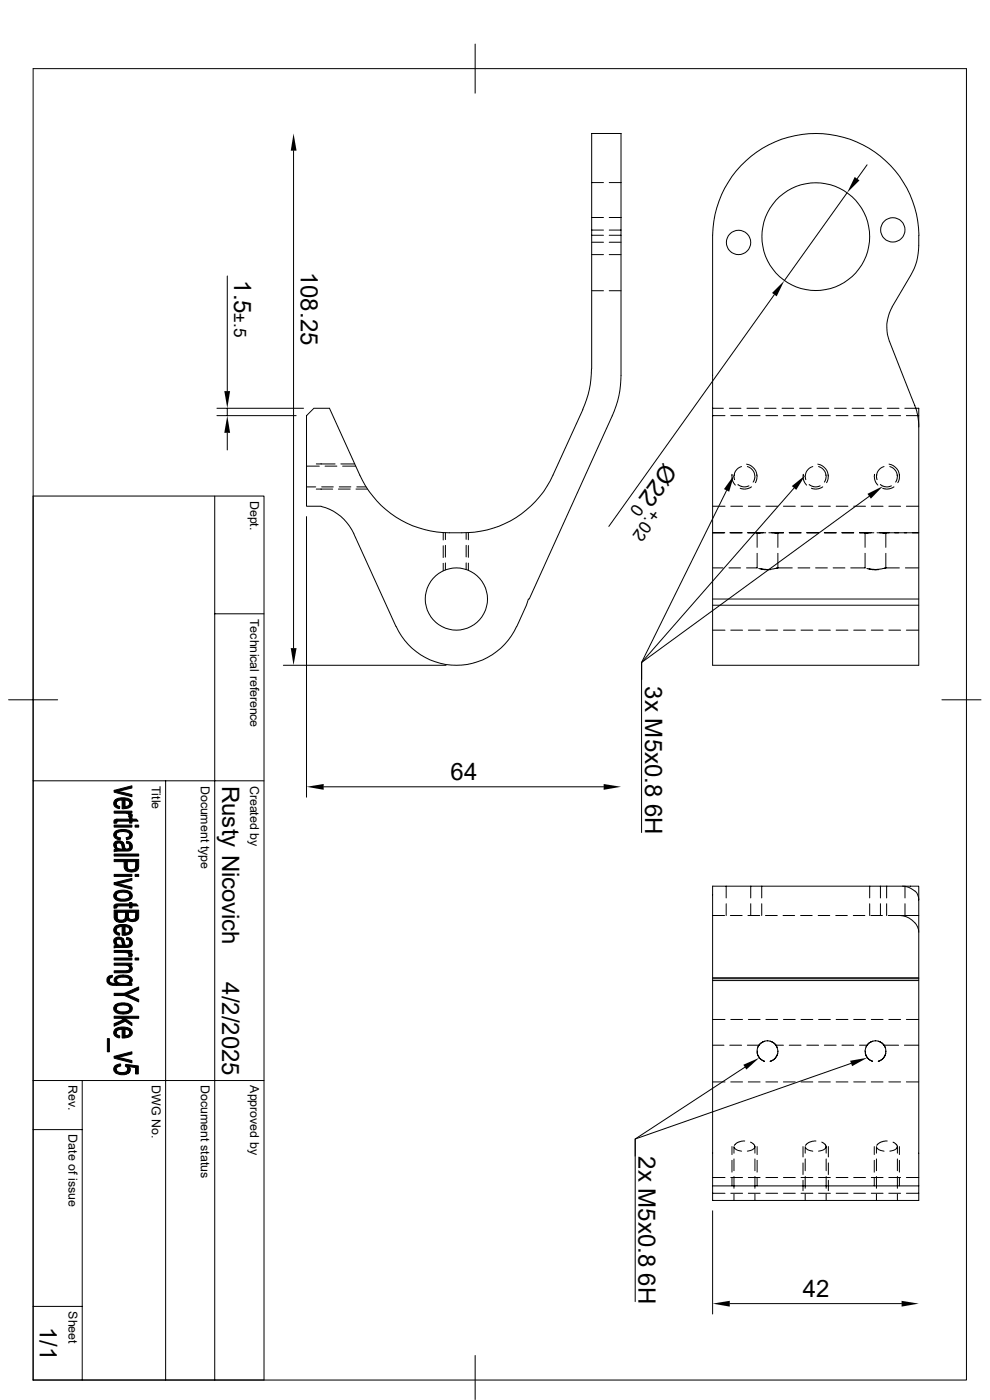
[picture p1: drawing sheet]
<svg xmlns="http://www.w3.org/2000/svg" width="210mm" height="297mm" viewBox="0 0 210 297" stroke-linecap="round" stroke-linejoin="round" font-family="sans-serif">
<g fill="none" stroke="#000" stroke-width=".21">
<path d="M7 14.6h198v278.2h-198zM100.8 9.4v10.4M62.3 32v105.5M125.5 38.7h2.5M129.2 38.7h2.5M183.9 35l-2.1 2.9M48.2 58.5v24.5M125.5 49.9v-21.6h6.2v21.6M125.5 49.9h2.5M125.5 51.4h2.5M125.5 46.1h2.5M125.5 54h2.5"/>
<path d="M125.5 48.8h2.5M125.5 49.9v28.4M129.2 49.9h2.5M129.2 51.4h2.5M129.2 46.1h2.5M129.2 54h2.5M129.2 48.8h2.5M131.7 49.9v29.7a20.5 20.5 0 0 1-1.8 8.6l-17.6 38.9h-.2a43.6 43.6 0 0 1-3.6 7.8 14 14 0 0 1-24.5-2l-8.9-19.7M179.7 40.9l-13.3 18.7M194.9 49.9a14.2 14.2 0 0 1-1.7 8.6l-3.9 6.6M194.9 49.9a21.9 21.9 0 0 0-21.8-21.6 21.9 21.9 0 0 0-21.9 21.6v91.2h43.7v-54.5h-3M125.5 78.3a20.5 20.5 0 0 1-1.9 8.6"/>
<path d="M125.5 61.7h2.5M129.2 61.7h2.5M164.3 62.5l-35.1 49.2M188.7 72.4l5.6 14.1 .3 1.4 .3 2.7M189.3 65.1a8.4 8.4 0 0 0-.6 7.3M46 88.2h16.8M46 86.6h18.4M48.2 86.6v1.6M48.2 91.8v3.7M65 98.9h2.7M67.1 98.4h4M69 98.9h2.5"/>
<path d="M72.3 98.4h2.9M72.7 98.9h2.7M123.7 86.9l-6.4 13.9a20.8 20.8 0 0 1-19.3 12.2 22.1 22.1 0 0 1-17.1-5.7l-.9-1a20.5 20.5 0 0 1-3.7-5.5l-6.4-14.2h-3.3l-1.6 1.6v19.2h3.1M151.2 88.2h2.6M151.2 86.6h2.3M154.7 86.6h2.5M155 88.2h2.5M157.3 99a2.32 2.32 0 0 0-1.6 2.4l.1 .4M158.4 98.5a2.62 2.62 0 0 1 2.1 3.2l-.3 .7M158.5 86.6h2.4M158.5 99a2.32 2.32 0 0 1 1.6 2.4l-.3 .9M158.7 88.2h2.5"/>
<path d="M162.2 86.6h2.4M162.5 88.2h2.5M165.9 86.6h2.5M166.2 88.2h2.5M169.6 86.6h2.5M169.9 88.2h2.5M172.4 99a2.32 2.32 0 0 0-1.5 2.4v.4M173.3 86.6h2.5M173.5 98.5a2.76 2.76 0 0 1 2.1 3.2l-.3 .7M173.7 88.2h2.4M173.7 99a2.32 2.32 0 0 1 1.5 2.4l-.3 .9M177 86.6h2.5"/>
<path d="M177.4 88.2h2.5M180.8 86.6h2.5M181.1 88.2h2.5M184.5 86.6h2.5M184.8 88.2h2.5M187.5 99a2.32 2.32 0 0 0-1.5 2.4l.1 .4M188.2 86.6h2.5M188.6 88.2h2.5M188.6 98.5a2.76 2.76 0 0 1 2.2 3.2l-.3 .7M188.8 99a2.32 2.32 0 0 1 1.5 2.4l-.3 .9M192.3 88.2h2.6M7 105.2h49v187.6h-49"/>
<path d="M45.6 105.2v187.6M65 103.3h2M65 109.6v59.5M67.1 103.8h3.5M68.1 107.4a10.2 10.2 0 0 1 7 5.8M68.2 103.3h2.5M71.8 103.8h2.5M72 103.3h2.4M75.5 103.8h2.4M75.7 103.3h1.9M94 113v1.6M94 115.8v2.5"/>
<path d="M94 119.5v1.6M94.5 113v1.5M94.5 115.7v2.5M94.5 119.4v1.5M98.9 113v1.4M98.9 115.7v2.5M98.9 119.4v1.4M99.4 113v1.5M99.4 115.7v2.5M99.4 119.5v1.5M151.2 113h2.6M151.2 107.4h2.6"/>
<path d="M154.1 104.1l-18 36.4v3.7v-3.7l48.3-35.2M154.8 113h2.7M155 107.4h2.5M155.3 100.6v1.1l.7 1.2M156.5 102.8l1.2 .5 1.2-.2M158.5 113h3.4M158.7 113h2.6M158.7 107.4h2.5M159.4 103.3l-1.2 .5-1.2-.2M160.6 113v3.1M160.6 117.4v3.1h-2.2M161 113h-.4h1.8"/>
<path d="M162.5 107.4h2.5M163.1 113h1.9h-1.3M164.3 113h1.9M165 113v3.1M165 117.4v3.1h3.1M166.2 107.4h2.5M167.4 113h2.5M168.4 103.5l-32.3 37v36.1M169.9 107.4h2.5M170.4 100.6v1.1l.7 1.2M171.2 113h2.5M171.7 102.8l1.1 .5 1.2-.2"/>
<path d="M173.7 107.4h2.4M174.5 103.3l-1.2 .5-1.2-.2M174.9 113h2.5M177.4 107.4h2.5M178.6 113h2.5M181.1 107.4h2.5M183.5 113v3.1M183.5 117.4v3.1h-3M183.9 113h-.4h1.9M184.2 113h-1.9h2.5M184.8 107.4h2.5M185.5 100.6v1.1l.3 .6 .4 .6"/>
<path d="M186.1 113h4.5M186.6 113h1.3h-.4M186.8 102.8l1.1 .5 1.2-.2M187.2 113h1.4M187.9 113v3.1M187.9 117.4v3.1h2.9M188.6 107.4h2.5M189.7 103.3l-1.3 .5-1.2-.2M189.8 113h5.1M192.3 107.4h2.6M45.6 130.2h10.4M151.2 128.4h43.7"/>
<path d="M151.2 133.7h2.6M151.2 120.5h2.2M151.2 127.1h43.7M154.6 120.5h2.5M155 133.7h2.5M158.7 133.7h2.5M161 120.6l1.1 .3h1.3M162.5 133.7h2.5M164.6 120.6l.4-.1-1.9 .3-1.7-.2M166.2 133.7h2.5M169.3 120.5h2.5M169.9 133.7h2.5"/>
<path d="M173 120.5h2.5M173.7 133.7h2.4M176.7 120.5h2.5M177.4 133.7h2.5M181.1 133.7h2.5M183.9 120.6l1.1 .3h1.4M184.8 133.7h2.5M187.6 120.6l.3-.1-1.9 .3-1.6-.2M188.6 133.7h2.5M192.1 120.5h2.8M192.3 133.7h2.6M1.8 148.5h10.4"/>
<path d="M60.1 141.1h34.5M199.8 148.5h8.3M7 165.7h49M35.1 165.7v127.1M68.7 166.9h59.4M151.2 194.2h2.5M154.1 188v2.5M154.1 191.7v2.5M154.9 194.2h2.5M158.7 194.2h2.5M159.3 188v2.5M159.3 191.7v2.5"/>
<path d="M161.6 188v2.5M161.6 191.7v2.5M162.4 194.2h2.5M166.1 194.2h2.5M169.8 194.2h2.5M173.6 194.2h2.4M177.3 194.2h2.4M181 194.2h2.5M184.5 188v2.5M184.5 191.7v2.5M184.7 194.2h2.5M186.8 188v2.5"/>
<path d="M186.8 191.7v2.5M188.1 188v2.5M188.1 191.7v2.5M188.4 194.2h6.5M191 194.2a4 4 0 0 1 3.9 3.6M191.5 188l1.3 .3 1.2 .7M192 188v2.5M192 191.7v2.5M194.1 189l.6 .8M194.7 189.9l.2 1M194.9 190.9v-2.9h-43.7v63.6M194.9 190.9v60.7"/>
<path d="M151.2 207.4h43.7M151.2 208h43.7M151.2 207.6h43.7M151.2 216.3h2.6M155 216.3h2.5M158.7 216.3h2.5M162.5 216.3h2.5M166.2 216.3h2.5M169.9 216.3h2.5M173.7 216.3h2.4M177.4 216.3h2.5M181.1 216.3h2.5"/>
<path d="M184.8 216.3h2.5M188.6 216.3h2.5M192.3 216.3h2.6M7 239.6h10.4M7 229.2h49M17.4 229.2v63.6M151.2 221.7h2.4M151.2 229.5h2.6M154.8 221.7h2.5M155 229.5h2.5M158 226.4l-23.3 15.2v3.7M158.7 229.5h2.5"/>
<path d="M160.6 223.4l.6 1.1 .9 .6M160.6 223h.1M160.8 222.1l.4-.6 .6-.4 1.3-.3 1 .4 .7 1M161 221.7a2.19 2.19 0 0 0 .7 3.3l.5 .1M162.2 220.9l-.7 .3-.5 .5h-2.5M162.5 229.5h2.5M163.4 220.9l.7 .3 .5 .5M164.6 221.7a2.19 2.19 0 0 1-.7 3.3l-.5 .1M164.6 221.7h1.6M165 223.4l-.6 1.2-1 .6M165 223h.1M166.2 229.5h2.5"/>
<path d="M167.4 221.7h2.5M169.9 229.5h2.5M171.2 221.7h2.5M173.7 229.5h2.4M174.9 221.7h2.5M177.4 229.5h2.5M178.6 221.7h2.5M180.6 225.6l-45.9 16v34.5M181.1 229.5h2.5M183.5 223h.1M183.6 223.4l.1 .6 .5 .7 .9 .4M183.7 222.1l.7-.9 .7-.3 .9-.1 1.1 .4 .7 1"/>
<path d="M183.9 221.7a2.19 2.19 0 0 0 .8 3.3l.4 .1M184.8 229.5h2.5M185.1 220.9l-.7 .3-.5 .5h-1.6M186.4 220.9l.6 .3 .5 .5h3.1M187.5 221.7a2.19 2.19 0 0 1-.7 3.3l-.4 .1M187.9 223.4l-.5 1.1-1.1 .7M187.9 223h.1M188.6 229.5h2.5M191.9 221.7h3M192.3 229.5h2.6M151.2 256.9v21.9M151.2 251.6h43.7"/>
<path d="M151.2 251.6v3.1h43.7v-3.1M151.2 253.2h2.6M151.2 249.8h2.6M155 253.2h2.5M155 249.8h2.5M155.3 243.2v1.7M155.3 246.2v2.5M155.3 249.9v1.7M155.7 243.2v1.4M155.7 245.9v2.5M155.7 249.6v2.5M155.7 253.3v1.4"/>
<path d="M155.7 243.4l.6 .5 1 .3M158 242.1l-1.4 .2-.8 .7M158.7 253.2h2.5M158.7 249.8h2.5M159.2 242.3l.7 .5 .2 .5a1.15 1.15 0 0 1-1.1 .8l-.5 .1M160.1 243.2v1.4M160.1 245.9v2.5M160.1 249.6v2.5M160.1 253.3v1.4M160.6 243.2v1.7M160.6 246.2v2.5M160.6 249.9v1.7"/>
<path d="M162.5 253.2h2.5M162.5 249.8h2.5M166.2 253.2h2.5M166.2 249.8h2.5M169.9 253.2h2.5M169.9 249.8h2.5M170.3 243.2v2.2M170.3 246.7v2.5M170.3 250.4v2.2M170.8 243.2v1.4M170.8 245.9v2.5M170.8 249.6v2.5"/>
<path d="M170.8 253.3v1.4M170.9 243.4l.5 .5 1 .3M173.1 242.1l-1.4 .2-.8 .7M173.7 253.2h2.4M173.7 249.8h2.4M174.3 242.3l.7 .5 .3 .5a1.15 1.15 0 0 1-1.2 .8l-.4 .1M175.3 243.2v1.4M175.3 245.9v2.5M175.3 249.6v2.5M175.3 253.3v1.4M175.7 243.2v2.2M175.7 246.7v2.5"/>
<path d="M175.7 250.4v2.2M177.4 253.2h2.5M177.4 249.8h2.5M181.1 253.2h2.5M181.1 249.8h2.5M184.8 253.2h2.5M184.8 249.8h2.5M185.5 243.2v1.7M185.5 246.2v2.5M185.5 249.9v1.7M185.9 243.2v1.4M185.9 245.9v2.5"/>
<path d="M185.9 249.6v2.5M185.9 253.3v1.4M186 243.4l.5 .5 1 .3M188.2 242.1l-1.4 .2-.8 .7M188.6 253.2h2.5M188.6 249.8h2.5M189.4 242.3l.8 .5 .2 .5a1.15 1.15 0 0 1-1.2 .8l-.4 .1M190.4 243.2v1.4M190.4 245.9v2.5M190.4 249.6v2.5M190.4 253.3v1.4M190.8 243.2v1.7"/>
<path d="M190.8 246.2v2.5M190.8 249.9v1.7M192.3 253.2h2.6M192.3 249.8h2.6M7 277.2h10.4M154.8 276.6h36.5M100.8 287.6v9.3"/>
<circle cx="156.7" cy="51.5" r="2.58"/>
<circle cx="173.1" cy="50.2" r="11.4"/>
<circle cx="189.4" cy="48.8" r="2.58"/>
<circle cx="96.8" cy="127.1" r="6.6"/>
</g>
<g fill="#000" stroke="#000" stroke-width=".21">
<path d="M24.6 179.3l.1 .9-.1-.1z" fill-rule="evenodd"/>
<path d="M24.3 174l.5-.2v.8l-.6 .1z" fill-rule="evenodd"/>
<path d="M24.4 169.7l.2-.1v1l.3 .3 .5 .2v.4a1.09 1.09 0 0 1-1.1-.6 1.09 1.09 0 0 1 .1-1.2z" fill-rule="evenodd"/>
<path d="M24.3 176.6l.3-.3v.9l.3 .3 .7 .3-.1 .4a1.11 1.11 0 0 1-1.1-.5 1.11 1.11 0 0 1-.1-1.1z" fill-rule="evenodd"/>
<path d="M24.4 178.6a1.52 1.52 0 0 1 1.8 .2l-.1 1.2a1.57 1.57 0 0 0-.8-1.2l-.6 .2-.1 1.1a.97 .97 0 0 1-.2-1.5z" fill-rule="evenodd"/>
<path d="M24.7 169.5a3.4 3.4 0 0 1 2.8 .1v.8l-.2-.5-.8-.2v1.8l-.6 .1v-1.9l-.9 .2-.4 .5z" fill-rule="evenodd"/>
<path d="M26.8 177.7l.5-.2 .2-.4 .1 .8-.7 .2z" fill-rule="evenodd"/>
<path d="M26.9 178.4l.7 .2-.1 .9a.6 .6 0 0 0-.7-.6z" fill-rule="evenodd"/>
<path d="M24.2 167.7l3.8 .9v.4l-3.8-.9z" fill-rule="evenodd"/>
<path d="M24.2 167.7l3.8-1v.5l-3 .7z" fill-rule="evenodd"/>
<path d="M24.2 172.1h3.8v.4h-.6v.5l-.1-.3-.6-.2h-2.5z" fill-rule="evenodd"/>
<path d="M24.2 175h3.8v.5h-3.8z" fill-rule="evenodd"/>
<path d="M26.5 169.7v1.4h.1l.8-.4 .1-1.1a.99 .99 0 0 1 .5 1.1 .99 .99 0 0 1-1 .7l-.5 .1z" fill-rule="evenodd"/>
<path d="M27.4 172.5a.55 .55 0 0 1 .6 .3 .55 .55 0 0 1-.1 .6l-.6-.1z" fill-rule="evenodd"/>
<path d="M24.6 176.3l.1-.1a2.82 2.82 0 0 1 3.2 .5l.1 .7-.4 .5-.1-.8a1.18 1.18 0 0 0-1.4-.7 1.21 1.21 0 0 0-1.5 .7z" fill-rule="evenodd"/>
<path d="M24.7 179.6l.4 .4 1 .1 .1-1.3 .2 .7a.56 .56 0 0 0 .5 .7 .56 .56 0 0 0 .6-.5l.1-1.1a1.06 1.06 0 0 1 .4 1.4 1.06 1.06 0 0 1-1.4 .6l-2.4 .1v-.4l.5-.1z" fill-rule="evenodd"/>
<path d="M24.8 173.8h2.7v-.4h.5v.4h.9l.4 .4h-1.3v.4h-.5v-.4h-2.6l-.1 .2z" fill-rule="evenodd"/>
<path d="M28.7 175h.7v.5h-.7z" fill-rule="evenodd"/>
<path d="M24.2 181.2h5.2v.4h-5.2z" fill-rule="evenodd"/>
<path d="M24.3 192l.5-.2v.8l-.6 .1z" fill-rule="evenodd"/>
<path d="M24.4 196.6l.2-.2 .1 1.1 .7 .5v.4a1.09 1.09 0 0 1-1.1-.6 1.09 1.09 0 0 1 .1-1.2z" fill-rule="evenodd"/>
<path d="M24.3 199.2a1.38 1.38 0 0 1 1.9 0l-.1 1.4-.1-.2a1.16 1.16 0 0 0-.8-1.1 .51 .51 0 0 0-.6 .5v.7l-.5-.6z" fill-rule="evenodd"/>
<path d="M24.8 193.5v.9a.92 .92 0 0 0 .8 .8 .92 .92 0 0 0 1-.6v-.2v1.1h-.1l-.8 .2-.9-.2z" fill-rule="evenodd"/>
<path d="M24.7 189.1a3.7 3.7 0 0 1 2.8 0v.9a1.35 1.35 0 0 0-1.8-.7l-.7 .2-.3 .3-.1 .2z" fill-rule="evenodd"/>
<path d="M24.6 196.4a3.4 3.4 0 0 1 2.9 .1v.8l-.2-.5-.8-.2v1.8h-.6v-1.8l-.9 .2-.4 .5z" fill-rule="evenodd"/>
<path d="M26.9 198.9l.7 .2-.1 .8a.6 .6 0 0 0-.7-.6z" fill-rule="evenodd"/>
<path d="M24.2 187.3l3.8 .9v.4l-3.8-.9z" fill-rule="evenodd"/>
<path d="M24.2 187.3l3.8-.9v.4l-3 .7z" fill-rule="evenodd"/>
<path d="M24.2 185.5h3.8v.4h-3.8z" fill-rule="evenodd"/>
<path d="M24.4 189.3l.2-.1v.8a1.67 1.67 0 0 0 2.2 .7l.5-.2 .2-.3v-1.1a1.07 1.07 0 0 1 .5 1.3 1.07 1.07 0 0 1-1.1 .7 2.41 2.41 0 0 1-2.7-.7l-.1-.6z" fill-rule="evenodd"/>
<path d="M26.5 196.6v1.4l.9-.4 .1-1.1a.99 .99 0 0 1 .5 1.1 .99 .99 0 0 1-1 .7l-.5 .1z" fill-rule="evenodd"/>
<path d="M26.9 182.8v.9a.95 .95 0 0 0 .9 .8 .95 .95 0 0 0 1-.6v-.2v1.1a2.16 2.16 0 0 1-1.9-.1z" fill-rule="evenodd"/>
<path d="M27.2 193.5v.8a.78 .78 0 0 0 .8 .8 .78 .78 0 0 0 .8-.9v1.2l-.7 .1-.7-.1-.3-.2z" fill-rule="evenodd"/>
<path d="M24.8 191.8h2.7v-.3h.5v.3h.9l.4 .4h-1.3v.4h-.5v-.4h-2.5l-.2 .2z" fill-rule="evenodd"/>
<path d="M24.2 182.3h5.2v1.9l-.6 .6v-2h-1.9v1.9l-.3-.1-.3-.6v-1.2h-2.1z" fill-rule="evenodd"/>
<path d="M24.2 193.1h5.2v1.7l-.2 .3-.4 .3v-1.9h-1.6l-.1 1.7-.1-.2-.4 .5v-2h-1.8v2l-.4-.3-.2-.5z" fill-rule="evenodd"/>
<path d="M28.7 185.5h.7v.4h-.7z" fill-rule="evenodd"/>
<path d="M23.2 207.1l.7-.2-.1 .4a.52 .52 0 0 0-.6 .6z" fill-rule="evenodd"/>
<path d="M24.6 199.8l.1 .8-.1-.1z" fill-rule="evenodd"/>
<path d="M22.9 207.3l.3-.2v.8a1.08 1.08 0 0 0 1.5 .7v.4a1.72 1.72 0 0 1-2-.8v-.7z" fill-rule="evenodd"/>
<path d="M24.4 218.4l.2-.2v1l.3 .3 .5 .3v.4a1.09 1.09 0 0 1-1.1-.6 1.09 1.09 0 0 1 .1-1.2z" fill-rule="evenodd"/>
<path d="M24.6 213.1a3.2 3.2 0 0 1 2.9 0v.9a1.18 1.18 0 0 0-1.6-.8l-.9 .2-.4 .6z" fill-rule="evenodd"/>
<path d="M24.7 218.1a3.4 3.4 0 0 1 2.8 .1v.9l-.2-.5-.8-.2v1.8h-.6v-1.8l-.8 .1-.4 .3-.1 .3z" fill-rule="evenodd"/>
<path d="M27.4 204.7l.2 .1-.1 .6z" fill-rule="evenodd"/>
<path d="M27.5 208l.1 .7z" fill-rule="evenodd"/>
<path d="M24.2 201.6h3.8v.4h-.6v.5l-.2-.3-.4-.1h-2.6z" fill-rule="evenodd"/>
<path d="M24.2 204.3h3.8v.4h-.6v.4l-.1-.2-.6-.1h-2.5z" fill-rule="evenodd"/>
<path d="M24.7 208a1.78 1.78 0 0 0 2.4 .5l.4-.4v.6h.5v.3h-3.3z" fill-rule="evenodd"/>
<path d="M24.2 203.2h3.8v.5h-3.8z" fill-rule="evenodd"/>
<path d="M24.2 217.2l1.9-.8 .4-.4 1.5 1v.6l-1.4-.9-2.4 1z" fill-rule="evenodd"/>
<path d="M24.7 200.1l.5 .4 .9 .1 .1-1.4 .2 .8a.55 .55 0 0 0 .6 .6 .55 .55 0 0 0 .5-.6l.1-.9a1.08 1.08 0 0 1 .4 1.3 1.08 1.08 0 0 1-1.3 .6l-2.5 .1v-.4l.5-.1z" fill-rule="evenodd"/>
<path d="M27.4 202l.3 .1a.46 .46 0 0 1 .4 .4 .46 .46 0 0 1-.2 .5l-.6-.1z" fill-rule="evenodd"/>
<path d="M24.2 206h2.5a.7 .7 0 0 0 .8-.6l.1-.6a.87 .87 0 0 1 .4 1.1 .87 .87 0 0 1-1.1 .5h-2.7z" fill-rule="evenodd"/>
<path d="M24.5 207.3a2.84 2.84 0 0 1 3.5 .3v.6l-.4 .5-.1-.7a1.28 1.28 0 0 0-1.7-.7l-.5 .1-.5 .3-.1 1.3v-.4a.79 .79 0 0 1-.2-1.3z" fill-rule="evenodd"/>
<path d="M24.4 213.2l.2-.1v.9a1.67 1.67 0 0 0 2.2 .6l.5-.2 .2-.3v-1a1.02 1.02 0 0 1 .5 1.2 1.02 1.02 0 0 1-1 .7l-.1 .1a2.27 2.27 0 0 1-2.8-1v-.4z" fill-rule="evenodd"/>
<path d="M26.5 218.4v1.4h.1l.8-.4 .1-1.2a1.02 1.02 0 0 1 .5 1.2 1.02 1.02 0 0 1-1.1 .7l-.4 .1z" fill-rule="evenodd"/>
<path d="M26.4 210.7l3-1.3v.6l-2.4 1z" fill-rule="evenodd"/>
<path d="M24.2 210.7h2.2l3 1.3v.6l-3-1.4h-2.2z" fill-rule="evenodd"/>
<path d="M28.7 203.2h.7v.5h-.7z" fill-rule="evenodd"/>
<path d="M24.2 215.6h5.2v.4h-2.9l-.4 .4-.4-.4h-1.5z" fill-rule="evenodd"/>
<path d="M22.8 220.3h.4v2.8h-.4z" fill-rule="evenodd"/>
<path d="M24.3 226.2l.5-.3 .8-.2v.4l-.5 .2-.4 .3-.1 1.1a.98 .98 0 0 1-.3-1.5z" fill-rule="evenodd"/>
<path d="M24.6 226.8a1.49 1.49 0 0 0 2.4 .3l.1-.3 .1 .9a2.7 2.7 0 0 1-2.6 0z" fill-rule="evenodd"/>
<path d="M27.3 226.3a.88 .88 0 0 1 0 1.3z" fill-rule="evenodd"/>
<path d="M24.2 224.1l3.8 .9v.5l-3.8-1z" fill-rule="evenodd"/>
<path d="M24.2 224.1l3.8-1v.5l-3 .7z" fill-rule="evenodd"/>
<path d="M26.7 225.8l2.6 .3v1.7h-.6v-1.3l-1.4-.2v1.3l-.1 .1-.1-1.1-.5-.4z" fill-rule="evenodd"/>
</g>
<g fill="#000">
<path d="M62.3 28.3l.6 3.7h-1.2zM181.3 37.5l1 .8-2.6 2.6zM163.8 62.1l2.6-2.5-1.6 3.3zM48.2 88.2l.6 3.6h-1.2zM47.6 83h1.2l-.6 3.6zM155.7 100.8l-1 3.5-1.1-.5zM168 103.1l2.9-2.3-2 3.1zM184 104.8l3.3-1.7-2.6 2.7zM61.7 137.5h1.2l-.6 3.6zM65 166.9l3.7-.6v1.3zM128.1 166.3l3.6 .6-3.6 .7zM157.7 225.9l3.4-1.5-2.8 2.5z"/>
<path d="M180.3 225l3.7-.6-3.2 1.8zM151.2 276.6l3.6-.6v1.2zM191.3 276l3.6 .6-3.6 .6z"/>
</g>
<g font-size="5.1">
<text x="49.7" y="59.4" transform="rotate(90 49.7 59.4)">1.5</text>
<text x="63.8" y="57.6" transform="rotate(90 63.8 57.6)">108.25</text>
<text x="140.9" y="98" transform="rotate(126 140.9 98)">Ø22</text>
<text x="136.9" y="145.6" transform="rotate(90 136.9 145.6)">3x M5x0.8 6H</text>
<text x="47.1" y="166.7" transform="rotate(90 47.1 166.7)">Rusty Nicovich</text>
<text x="95.6" y="165.4">64</text>
<text x="47.1" y="208.4" transform="rotate(90 47.1 208.4)">4/2/2025</text>
<text x="135.5" y="245.3" transform="rotate(90 135.5 245.3)">2x M5x0.8 6H</text>
<text x="170.3" y="275.1">42</text>
<text x="8.4" y="281.4" transform="rotate(90 8.4 281.4)">1/1</text>
</g>
<g font-size="3.6">
<text x="49.7" y="66.5" transform="rotate(90 49.7 66.5)">±.5</text>
<text x="134.7" y="106.7" transform="rotate(125 134.7 106.7)">0</text>
<text x="138.3" y="107.8" transform="rotate(125 138.3 107.8)">+.02</text>
</g>
<g font-size="2.6">
<text x="53.1" y="106.3" transform="rotate(90 53.1 106.3)">Dept.</text>
<text x="53.1" y="131.3" transform="rotate(90 53.1 131.3)">Technical reference</text>
<text x="32.2" y="166.7" transform="rotate(90 32.2 166.7)">Title</text>
<text x="42.6" y="166.7" transform="rotate(90 42.6 166.7)">Document type</text>
<text x="53.1" y="166.7" transform="rotate(90 53.1 166.7)">Created by</text>
<text x="14.5" y="230.2" transform="rotate(90 14.5 230.2)">Rev.</text>
<text x="32.2" y="230.2" transform="rotate(90 32.2 230.2)">DWG No.</text>
<text x="42.6" y="230.2" transform="rotate(90 42.6 230.2)">Document status</text>
<text x="53.1" y="230.2" transform="rotate(90 53.1 230.2)">Approved by</text>
<text x="14.5" y="240.7" transform="rotate(90 14.5 240.7)">Date of issue</text>
<text x="14.5" y="278.2" transform="rotate(90 14.5 278.2)">Sheet</text>
</g>
</svg>
